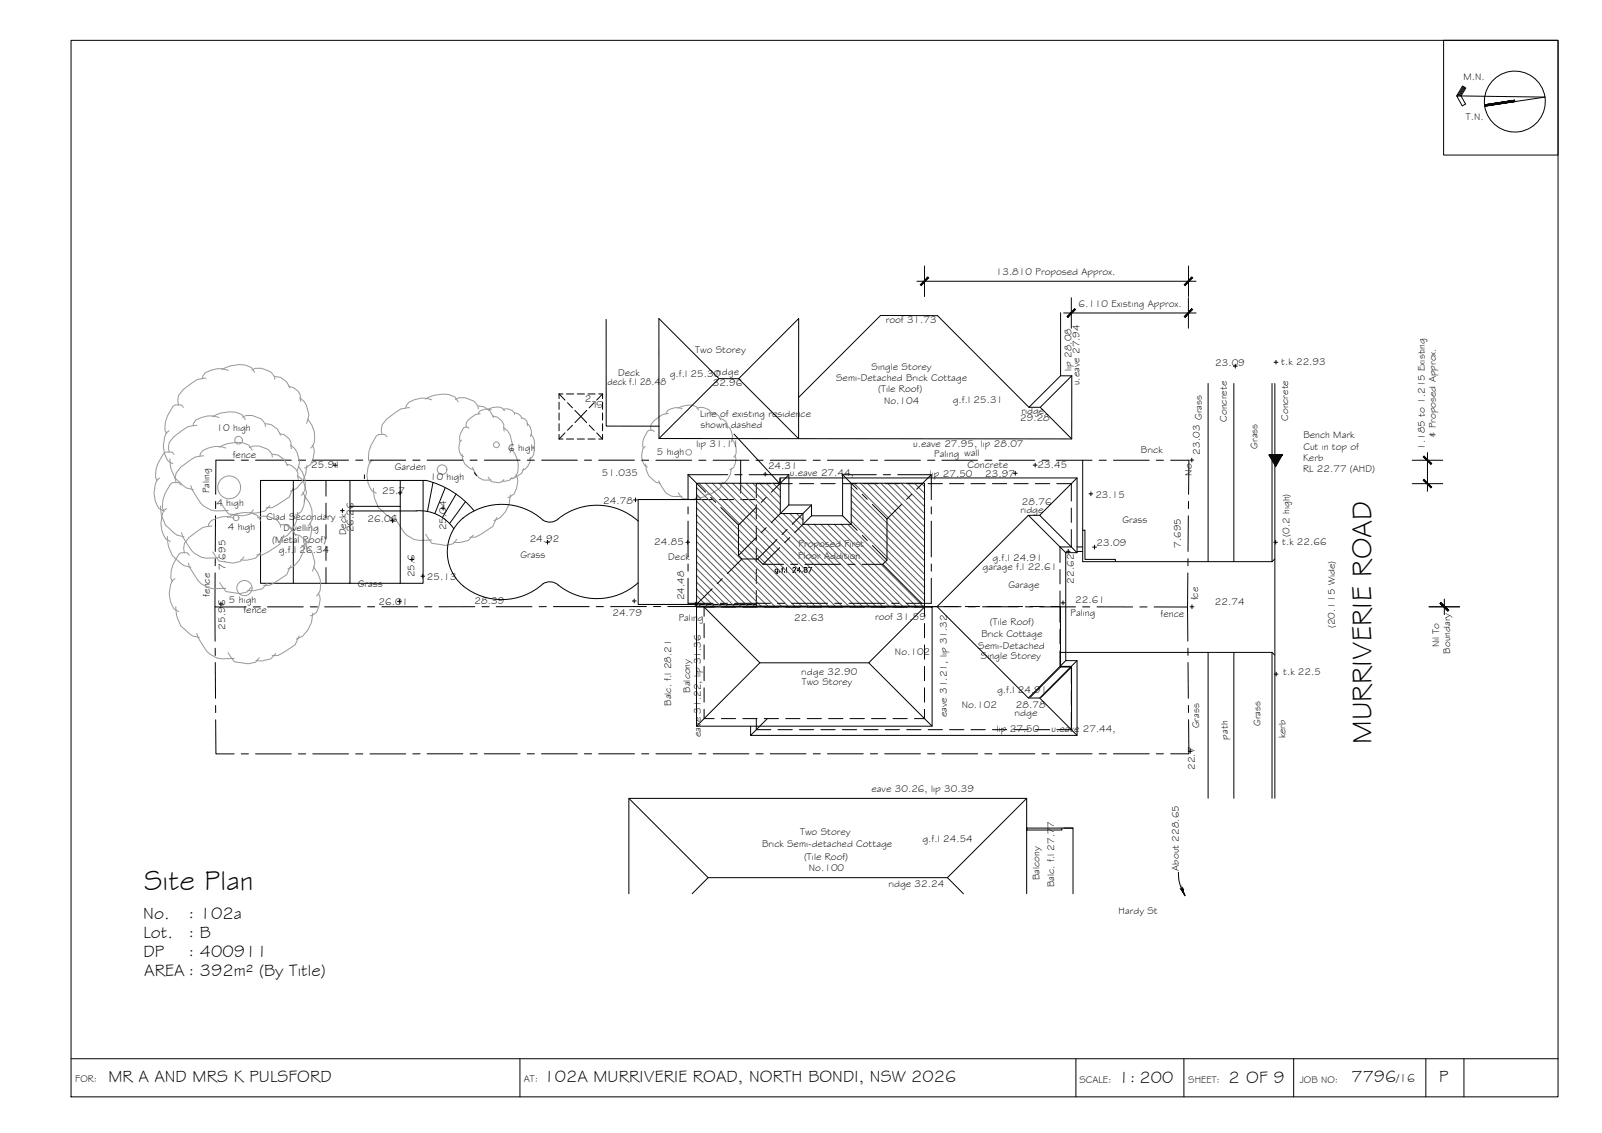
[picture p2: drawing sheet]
<svg xmlns="http://www.w3.org/2000/svg" width="420mm" height="297mm" viewBox="0 0 420 297" stroke-linecap="round" stroke-linejoin="round" font-family="sans-serif">
<!-- layer: BORDER -->
<g fill="none" stroke="#000" stroke-width=".26">
<path d="M18.6 10.6h390v277h-390zM378.6 10.6h30v30.1h-30zM382 25.1l1.6-2.5 .8 .5-1.2 2.1 1.2 2.1-.9 .5-1.5-2.7 23.2 .4-15.8 2.3M383.8 22.7l-1.5 2.4M384 22.8l-1.4 2.4M384.2 23l-1.3 2.2M397.2 26.3l-7.9 1.2M18.6 277.6h390M136.4 277.6v10M282.2 277.6v10M310.5 277.6v10M339.3 277.6v10"/>
<path d="M374 277.6v10M383.9 277.6v10"/>
<circle cx="397.3" cy="26.6" r="8"/>
</g>
<g fill="#000" stroke="#000" stroke-width=".26">
<path d="M389.3 27.5l8-.9-7.9 1.2zM389.4 27.8l7.9-1.2z"/>
<path d="M389.3 27.5l8-.9-.1-.3zM389.3 27.5l7.9-1.2z"/>
</g>
<!-- layer: HGTS_11 -->
<g fill="none" stroke="#000" stroke-width=".26">
<path d="M323.5 96h1M324 95.5v1M334.1 95h1.1M334.7 94.5v1M87.4 122h1M87.9 121.5v1M89.3 133.9h1M89.8 133.4v1M102.4 136.5h1M102.9 136v1M104.4 129.2h1M104.9 128.7v1"/>
<path d="M115.7 133.2h1M116.2 132.7v1M166.2 131.1h1M166.7 130.5v1M200.2 124.3h1M200.7 123.8v1M265.8 124.1h1M266.3 123.6v1M271 121.9h1M271.5 121.4v1M285.6 129.5h1M286.1 129v1"/>
<path d="M312.1 120.6h1M312.6 120.1v1M57.4 158.4h1M57.9 157.9v1M104.2 157.7h1M104.7 157.2v1M107.5 146.7h1M108 146.2v1M110.4 151.1h1M110.9 150.6v.9M143.1 142.1h1M143.6 141.7v1"/>
<path d="M165.8 157.6h1M166.3 157v1M179.9 142.2h1M180.4 141.7v1M181.9 158.4h1M182.4 157.9v1M204 149.2l-.1 1.1-.5 .1M204 149.4a.4 .4 0 0 0-.6-.1 .4 .4 0 0 0 0 .6 .4 .4 0 0 0 .6-.1M204.5 149.9v.1M205 149.2h.4M205.5 148.8l-.3 .2v1M205.8 149.9v.1"/>
<path d="M206.3 148.8v1.2M208 149.1l.2-.3 .5 .2-.8 1h.8M210 149.6h-.9l.6-.8v1.2M210.3 149.9l.1 .1M211 148.8v.4a.51 .51 0 0 1 .6 .1 .51 .51 0 0 1 0 .7h-.6a.51 .51 0 0 1 0-.7 .51 .51 0 0 1 .6-.1v-.4zM212.1 148.8h.8l-.6 1.2M278.3 158h1M278.8 157.5v1M279.7 144.5h1M280.2 144v1M286.6 143.4h1M287.1 142.9v1"/>
<path d="M312.1 159.1h1M312.6 158.6v1M334.1 142.2h1M334.6 141.7v1M334.2 176.7h1M334.7 176.2v1M311.7 197h1M312.2 196.5v1"/>
</g>
<!-- layer: VEGSPREAD -->
<g fill="none" stroke="#989898" stroke-width=".26">
<circle cx="62.6" cy="115.4" r="1.01"/>
<circle cx="130.2" cy="116.6" r=".75"/>
<circle cx="180.6" cy="118.6" r=".75"/>
<circle cx="60.1" cy="127.8" r="3"/>
<circle cx="115.9" cy="123.1" r="1.26"/>
<circle cx="64.1" cy="154.2" r="2"/>
</g>
<!-- layer: 0.13 -->
<g fill="none" stroke="#989898" stroke-width=".26">
<path d="M54 99.2l-2.2 .3-3.8 2.7-1.2 1.5-.2 1.4 .2 1.1M58.2 96.9a8.4 8.4 0 0 1 7.7-.6l.9 1.3M59.9 97.1a6.4 6.4 0 0 0-6.1 .6l-.6 .9-.1 .7M66 97a4.6 4.6 0 0 1 6 1.7l.1 .8M72.1 98.7l1.5 .2a4.4 4.4 0 0 1 2.5 2.8M44.4 112.9l-.8 .6a7.3 7.3 0 0 0 .5 7.4l1.2 .7M45.7 119.2l-.6-.7h-1.6l-.6 .4a8.6 8.6 0 0 0-2.1 6.3l.4 .9M48.1 106.8l-.5-.6h-1.6l-.7 .4a8.5 8.5 0 0 0-2 6.2l.4 .9M51.6 111.5l-2.3 .3-3.7 2.7-1.2 1.5-.2 1.4 .2 1.1M53.4 119.5l-2.3 .3-3.7 2.7-1.2 1.6-.2 1.3 .2 1.1M55.7 109.3a8.4 8.4 0 0 1 7.8-.6l.8 1.3M57.4 109.5a6.5 6.5 0 0 0-6 .6l-.7 .9-.1 .6"/>
<path d="M57.5 117.3a8.4 8.4 0 0 1 7.8-.6l.8 1.3M59.2 117.5a6.5 6.5 0 0 0-6 .6l-.7 .9-.1 .6M63.6 109.4a4.6 4.6 0 0 1 5.9 1.7l.1 .7M65.4 117.4a4.6 4.6 0 0 1 5.9 1.7l.1 .7M69.6 111.1a4.6 4.6 0 0 1 4 3M71.4 119.1a4.6 4.6 0 0 1 4 3M73.3 113.7a3.1 3.1 0 0 1 3 3.3l.1 .7M75.7 101.3a3.1 3.1 0 0 1 3 3.3l.2 .7M76.2 116.7a5.2 5.2 0 0 1 1.7 6.7M78.6 104.3a5.2 5.2 0 0 1 1.8 6.7M80.7 109.8a6.6 6.6 0 0 1 1.3 7.2l-.5 .5M81.9 116.7l.4 .9 .1 .8-.3 1.9-.6 1.5-1.1 .9h-.6"/>
<path d="M101.5 114.5l-.5-.6h-1.7l-.6 .4a8.7 8.7 0 0 0-2 6.3l.4 .8M107.4 106.9l-2.2 .3-3.8 2.7-1.2 1.5-.2 1.4 .2 1.1M111.5 104.6a8.4 8.4 0 0 1 7.8-.5l.9 1.3M113.2 104.8a6.3 6.3 0 0 0-6 .7l-.6 .8-.1 .7M119.4 104.7a4.6 4.6 0 0 1 5.9 1.7l.1 .8M121.1 115.4a2.77 2.77 0 0 0-.3 3.6l.2 .4 .6 .3M121.2 119.1a4 4 0 0 0 3.1 4M123 112.3l-.3-.3h-.8a3.3 3.3 0 0 0-1.1 3.8M125.4 106.4l1.6 .3 1.5 1 .9 1.8M125.9 108.5h-.2a5.3 5.3 0 0 0-3.4 2.3v1.2M128 107.4a4.2 4.2 0 0 1 3.9-.3l.4 .6M128.8 107.5a2.95 2.95 0 0 0-3.3 .7v.3"/>
<path d="M129.1 109a3.1 3.1 0 0 1 3 3.4l.1 .6M131.9 107.4a2.34 2.34 0 0 1 3 .9v.3M132 112a5.2 5.2 0 0 1 1.8 6.7M134.1 117.6a6.6 6.6 0 0 1 1.3 7.2l-.6 .4M134.9 108.3a2.32 2.32 0 0 1 2 1.5M136.8 109.6a1.69 1.69 0 0 1 1.6 2M138.2 111.1a2.63 2.63 0 0 1 .9 3.3M139.2 119.9a3.5 3.5 0 0 1-2.2 3.4M139.3 113.8a2.91 2.91 0 0 1 .3 3.8M139.9 117.3a2.15 2.15 0 0 1-1.1 2.9M169.2 117.1l-.5 .3a4.7 4.7 0 0 0 .4 4.6l.7 .4M171.6 113.2l-.4-.4h-1a4.3 4.3 0 0 0-1.4 4.7"/>
<path d="M175.3 108.4h-.3a6.8 6.8 0 0 0-4.2 2.9l-.2 .8 .2 .7M177.8 107a5.4 5.4 0 0 1 4.9-.3l.5 .8M178.9 107.2a3.7 3.7 0 0 0-4.1 .9l-.1 .4M182.8 107.1a2.91 2.91 0 0 1 3.7 1.1v.4M186.5 108.2a2.9 2.9 0 0 1 2.5 1.9M188.8 109.8a2.09 2.09 0 0 1 2 2.5M190.7 111.7a3.2 3.2 0 0 1 1 4.1M191.9 115.1a4.1 4.1 0 0 1 .9 4.5l-.4 .3M192.7 119.4a3 3 0 0 1-1 3.7h-.3M41.9 125.3l-.8 .5a7.5 7.5 0 0 0 .6 7.5l1.2 .6M42.1 132.6v.6a9.6 9.6 0 0 0 1.3 4.5l3 2.6 1.9 .4M43.7 133.3l-.8 .6a7.4 7.4 0 0 0 .6 7.4l1.2 .6"/>
<path d="M44.6 120.3v.5a9.6 9.6 0 0 0 1.3 4.5l3 2.6 1.8 .5M47.5 127.2l-.6-.7h-1.6l-.6 .5a8.6 8.6 0 0 0-2.1 6.2l.4 .9M47.6 139.7a16.2 16.2 0 0 0 3.4 5.3l1.9 1.1 1.3 .2 3.2-.1M50.1 127.3a15.8 15.8 0 0 0 3.3 5.4l2 1 1.2 .3 3.3-.1M55.6 137.9l-2.3 .3-3.7 2.7-1.2 1.5-.2 1.4 .2 1.1M58.3 132.3l1.6 2.4 3.6 .5 2-.4 1-1.2M59.7 135.7a8.3 8.3 0 0 1 7.8-.6l.8 1.3M61.4 135.9a6.5 6.5 0 0 0-6 .6l-.7 .9-.1 .6M67.6 135.8a4.6 4.6 0 0 1 5.9 1.7l.1 .7M70.8 132.6l-1.3 1.4-2.3 .5-1.6-.1M73.6 137.5a4.4 4.4 0 0 1 3.7 2.4l.3 .6M75.1 121.7a3.1 3.1 0 0 1 3 3.3l.1 .7"/>
<path d="M76.9 127.9l-1.1 2.4-4.5 2.8h-1.5M78 124.7a5.2 5.2 0 0 1 1.7 6.7M78 134.4l-.3 2.3-1 2.1-1.4 1.6-1.6 .8M78.2 122.2a6.6 6.6 0 0 1 1.3 7.2l-.5 .5M79.4 129.1l.5 .9 .1 .8-.3 1.8-.7 1.5-1.1 .9h-.5M80 130.2a6.6 6.6 0 0 1 1.3 7.2l-.5 .5M80.5 122l-.3 2.4-1 2-1.4 1.6-1.6 .8M81.2 137.1l.5 .9 .1 .8-.3 1.8-.7 1.5-1.1 .9h-.5M97.7 120.7l-.7 .5a7.4 7.4 0 0 0 .5 7.4l1.2 .7M97.9 128v.5a9.6 9.6 0 0 0 1.3 4.6l3.1 2.6 1.8 .4M103.4 135a15.8 15.8 0 0 0 3.4 5.4l1.9 1.1 1.3 .2 3.2-.1M123.9 122.5l.2 .6a4.2 4.2 0 0 0 3.1 2.8l1.6-.1"/>
<path d="M128 125.1l.8 1.2 1.9 .2 1-.2 .5-.6M130.3 135.7l-1.1 2.3-4.5 2.8h-1.5M133.9 129.7a6.9 6.9 0 0 1-4.4 6.8M134.3 125.2a2.52 2.52 0 0 1-2.6 .9M135.3 124.5l.4 .8 .1 .9-.3 1.8-.7 1.5-1 .9h-.6M137.4 122.9l-.6 1.2-2.2 1.4h-.8M169.4 121.6a4.9 4.9 0 0 0 3.8 5.1M172.8 126l.2 .7a5.8 5.8 0 0 0 3.1 3.4h2.8M177.9 129.2l1 1.5 2.3 .3 1.2-.3 .6-.7M185.7 129.3a3.2 3.2 0 0 1-3.2 1.2M189.6 126.4l-.7 1.5-2.8 1.8h-1M191.8 122.7a4.3 4.3 0 0 1-2.7 4.3"/>
<path d="M43.9 140.6v.6a9.6 9.6 0 0 0 1.3 4.5l3 2.6 1.9 .4M45.9 151.7l-.8 .5a7.3 7.3 0 0 0 .6 7.5l1.2 .6M46.1 159v.6a9.8 9.8 0 0 0 1.3 4.5l3 2.6 1.9 .4M49.4 147.7a17.2 17.2 0 0 0 3.4 5.3l1.9 1.1 1.3 .2 3.2-.1M49.7 145.6l-.6-.7h-1.6l-.6 .4a8.6 8.6 0 0 0-2.1 6.3l.4 .9M55.8 144.7l1.6 2.4 3.7 .5 1.9-.4 1-1.2M57.6 152.7l1.6 2.4 3.7 .5 1.9-.4 1-1.2M68.3 144.9l-1.3 1.4-2.2 .6-1.7-.1M70.1 152.9l-1.3 1.4-2.2 .6-1.7-.1M74.5 140.3l-1.1 2.4-4.5 2.8h-1.5M76.3 148.3l-1.1 2.4-4.5 2.8h-1.5M77.3 140.1a3.1 3.1 0 0 1 3 3.3l.1 .7"/>
<path d="M79.8 142.4l-.3 2.3-1 2.1-1.4 1.6-1.6 .8M80.2 143.1a5.1 5.1 0 0 1 1.7 6.7M82.2 148.6a6.6 6.6 0 0 1 1.3 7.2l-.5 .4M83.4 155.5l.5 .9 .1 .8-.4 1.8-.6 1.5-1.1 .9h-.5M111.6 140.1l1.6 2.3 3.7 .6 2-.4 .9-1.2M124.1 140.3l-1.2 1.4-2.3 .5-1.6-.1M51.6 166a16.2 16.2 0 0 0 3.4 5.4l1.9 1.1 1.3 .2 3.2-.1M59.8 171.1l1.6 2.4 3.7 .5 1.9-.4 1-1.2M72.3 171.3l-1.3 1.4-2.2 .6-1.7-.1M78.5 166.7l-1.1 2.4-4.5 2.8h-1.5M82 160.8l-.3 2.3-1 2.1-1.4 1.6-1.6 .7"/>
</g>
<!-- layer: VEGE_01 -->
<circle cx="61.9" cy="135.8" r=".75" fill="none" stroke="#989898" stroke-width=".26"/>
<!-- layer: ROOFPLAN EXIST. -->
<g fill="none" stroke="#000" stroke-width=".26">
<path d="M159 83.7v28h13.8M188.6 99.3h5.1M209.5 83.5l-15.8 15.8 15.8 15.7v-31.4M278.2 98.5l-8.3 8.3h2.9M278.2 82v16.5h2.9M281.1 98.5v16.6l-108.3-.1v-31.5l15.8 15.8-15.8 15.7M281.1 98.5l-8.3 8.3 8.3 8.3M209.5 104.2l21.4-21.5 15 .1 24 24M68.3 126h23.5v26.9h-23.5zM76.9 126v26.9M204.6 125.3h77.9v19.6h-3v28.3h3v19.6h-85.6v-2.4M269.7 135.1l-23.9 23.9 23.9 24h3"/>
<path d="M272.7 135.1h-3l9.8 9.8M282.5 125.3l-9.8 9.8 9.8 9.8M182.7 159.1h61.8v31.3h-61.8zM184.7 159.1l14.6 14.7-16.6 16.6M196.9 159v.1M242.5 159.1l-14.7 14.7 16.7 16.6M278.1 159.1v15.8M199.3 173.8h28.5M278.1 174.9h2.9M278.1 174.9l-7.9 7.9M279.5 173.2l-9.8 9.8M281 174.9v15.8"/>
<path d="M281 174.9l-7.9 7.9M282.5 173.2l-9.8 9.8 9.8 9.8M201.3 188.4l-4.4 4.4M164.9 209.3l20.8 20.8h62.8l20.8-20.8M278.5 217.1v.5h-9.2v-.5v17.2M279 217.1h2.4M164.9 234.3v-25h104.4v7.8h12.1v17.2M185.7 230.1l-4.2 4.2M248.5 230.1l4.2 4.2"/>
</g>
<!-- layer: TEXT -->
<path d="M95.6 124.5v1M124.4 123.9l.6 .8M194.3 120.6v8.7M309.1 228.7l.1 2.2 .8 2.2 .2-.1-.1-.3M309.5 233l1.3 1.8" fill="none" stroke="#000" stroke-width=".26"/>
<g fill="#000" stroke="#000" stroke-width=".26">
<path d="M310 233h.2v.8zM310.4 233.9l.4 .9z"/>
<path d="M332.8 119.3h3.5zM332.8 119.3l1.8 3 1.7-3z"/>
<path d="M310 233l.2 .8zM309.7 233.2l.3 .3v-.5z"/>
<path d="M310.2 233l.1 .9zM310.2 233l.1 .9z"/>
<path d="M310.3 233.4v.5zM310.3 233.4v.5z"/>
<path d="M310.3 233.5l.1 .6zM310.3 233.5l.1 .6z"/>
</g>
<!-- layer: EXISTING -->
<g fill="none" stroke="#000" stroke-width=".26">
<path d="M316.9 100.5v46.7M323.6 100.5v46.7M333.6 100.5v46.7M334.4 100.5v108.8M85.5 126v4.1M85.5 131.9v3.8M85.5 137.6v3.7M91.8 134l17.4-.1a10.8 10.8 0 0 1 9.8 4.7M91.8 126l19.9-.1a23.6 23.6 0 0 1 12.7 8M91.8 132.8h13.2M105 126v26.9h-13.2M111 126v26.9h-6"/>
<path d="M113.6 126.5l-1.5 7.6M116.8 127.8l-2.8 6.9M119.6 129.5l-3.6 6.2M122.1 131.5l-4.2 5.8M146.4 136.1a16.2 16.2 0 0 1 20.9 .5M146.4 136.1a3.5 3.5 0 0 1-5.2-.7 15.9 15.9 0 0 0-21.8 2.7 11.6 11.6 0 0 0 2 15.5M186.8 131h-19.4v27.5h31M188.7 131h3.7M194.3 131h4.1M198.4 132.3v3.8M198.4 137.9v3.8M202.2 126.8h-3.8v3.6"/>
<path d="M204 126.8h3.8M209.7 126.8h3.7M215.3 126.8h3.7M220.9 126.8h3.8M226.5 126.8h3.8M232.2 126.8h3.7M237.8 126.8h3.7M243.4 126.8h3.8M249 126.8h3.8M254.7 126.8h3.7M260.3 126.8h3.7M265.9 126.8h3.8"/>
<path d="M271.5 126.8h3.8M277.2 126.8h3.8v4.6M281 138.8v4.6h-3v4.1M281 133.2v3.8M284 139h.6v7.7h7.9v.5M284 120.7v26.5h49.6M85.5 143.2v3.7M85.5 148.8v4.1M146.4 153.4a3.5 3.5 0 0 0-5.2 .7 16.2 16.2 0 0 1-19.8-.5M167.3 152.8a16.2 16.2 0 0 1-20.9 .5M187.3 159.1h-2.6v2.5M189.2 159.1h3.7"/>
<path d="M194.8 159.1h3.8M198.4 154.8v4.2h2.3M198.4 143.6v3.7M198.4 149.2v3.7M200.4 159.1h3.8M202.6 159h3.7M206.1 159.1h3.7M208.2 159h3.7M211.7 159.1h3.7M213.8 159h3.8M217.3 159.1h3.8M219.4 159h3.8"/>
<path d="M222.9 159.1h3.8M225.1 159h3.7M228.6 159.1h3.7M230.7 159h3.7M234.2 159.1h3.7M236.3 159h3.8M239.8 159.1h2.7v2.5M241.9 159h3.8M247.6 159h3.7M253.2 159h3.7M258.8 159h3.8M264.4 159h3.8"/>
<path d="M270.1 159h3.7M278 155v4h-2.3M278 149.3v3.8M278 159.1v4M282.5 143.4h1.5M282.5 144.6h1.5M334.4 146.6l-.8 .6M184.7 163.5v3.7M184.7 169.1v3.7M184.7 174.7v3.7M242.5 163.5v3.7M242.5 169.1v3.7"/>
<path d="M242.5 174.7v3.7M278 170.6v4.1h3v4.5M278 165v3.8M278 171h55.6M316.9 171v38.3M323.6 171v38.3M333.6 171v38.3M333.6 171l.8 .7M184.7 186v2.4h2.6M184.7 180.3v3.8M189.2 188.4h3.7M194.8 188.4h3.8"/>
<path d="M198.4 188.4v2.9h3.8M200.4 188.4h3.8M204 191.3h3.8M206.1 188.4h3.7M209.7 191.3h3.7M211.7 188.4h3.7M215.3 191.3h3.7M217.3 188.4h3.8M220.9 191.3h3.8M222.9 188.4h3.8M226.5 191.3h3.8M228.6 188.4h3.7"/>
<path d="M232.2 191.3h3.7M234.2 188.4h3.7M237.8 191.3h3.7M242.5 186v2.4h-2.7M242.5 180.3v3.8M243.4 191.3h3.8M249 191.3h3.8M254.7 191.3h3.7M260.3 191.3h3.7M265.9 191.3h3.8M271.5 191.3h3.8M281 186.7v4.6h-3.8"/>
<path d="M281 181.1v3.8"/>
</g>
<!-- layer: BOUNDARY -->
<g fill="none" stroke="#000" stroke-width=".26">
<path d="M56.5 135.2v9.4M56.6 131.4l-.1 1.9M61.4 120.6h-4.8v9M63.3 120.6h1.9M67 120.6h9.4M78.3 120.6h1.9M82 120.6h9.4M93.3 120.6h1.9M97 120.6h9.4M108.3 120.6h1.9M112 120.6h9.4M123.3 120.6h1.8"/>
<path d="M127 120.6h9.4M138.3 120.6h1.9M142 120.6h9.4M153.3 120.6h1.9M157 120.6h9.4M168.3 120.6l1.8 .1M172 120.7h9.4M183.3 120.7h1.9M187 120.7h9.4M198.3 120.7h1.9M202 120.7h9.4M213.3 120.7h1.8"/>
<path d="M217 120.7h9.4M228.3 120.7h1.9M232 120.7h9.4M243.3 120.7h1.9M247 120.7h9.4M258.3 120.7h1.8M262 120.7h9.4M273.3 120.7h1.9M277 120.7h9.4M288.3 120.7h1.9M292 120.7h9.4M303.3 120.7h1.8"/>
<path d="M307 120.7h4.8l-.1 8.9M311.7 135.2l-.1 9.4M311.7 131.5v1.8M56.4 159.2v8.9M56.4 150.2v8.9h8.1M56.5 146.4l-.1 1.9M68.3 159.1h-1.9M70.2 159.1h9.3M81.4 159.1h1.9M94.5 159.1h-9.4M96.4 159.1h1.9M100.1 159.1h9.4"/>
<path d="M111.4 159.1h1.9M124.5 159.1h-9.3M126.4 159.1h1.9M130.1 159.1h9.4M143.3 159l-1.9 .1M145.1 159h9.4M156.4 159h1.9M169.5 159h-9.3M171.4 159h1.9M175.1 159h9.4M186.4 159h1.9M190.1 159h17"/>
<path d="M208.9 159h1.9M212.7 159h9.4M224 159h1.8M227.7 159l9.4 .1M238.9 159.1h1.9M242.7 159.1h9.4M253.9 159.1h1.9M257.7 159.1h9.4M269 159.1h1.8M272.7 159.1h9.4M283.9 159.1h1.9M287.7 159.1h9.4"/>
<path d="M298.9 159.1h1.9M311.5 159.1v9M311.5 150.2v8.9h-8.8M311.6 146.5v1.9M56.4 170l.1 1.8M56.5 173.7v9.4M311.6 169.9v1.9M311.6 173.7l.1 9.4M56.5 185l.1 1.8M56.6 188.7v8.9h4.8M63.3 197.6h1.9M67 197.6h9.4"/>
<path d="M78.3 197.6h1.9M82 197.6h9.4M93.3 197.6h1.9M97 197.6h9.4M110.2 197.6h-1.9M112 197.6h9.4M123.3 197.6h1.8M127 197.6h9.4M138.3 197.6h1.9M142 197.6h9.4M153.3 197.6h1.9M157 197.6h9.4"/>
<path d="M168.3 197.6h1.8M172 197.6h9.4M183.3 197.6h1.9M187 197.6h9.4M198.3 197.6h1.9M202 197.6h9.4M213.3 197.6h1.8M217 197.6h9.4M228.3 197.6h1.9M232 197.6h9.4M243.3 197.6h1.9M247 197.6h9.4"/>
<path d="M258.3 197.6h1.8M262 197.6h9.4M273.3 197.6h1.9M277 197.6h9.4M288.3 197.6h1.9M292 197.6h9.4M303.3 197.6h1.8M311.7 184.9v1.9M311.7 188.7l.1 8.9h-4.8"/>
</g>
<!-- layer: DIMENSION -->
<path d="M240.5 73.7h73.2M242.5 69.7v8M281 78.1v8M311.7 78.1v8M311.7 69.7v8M279 82.1h34.7M374.4 118.7v10.1M370.4 126.8h8M370.4 120.7h8M374.8 159.1h8M378.8 157v4.1" fill="none" stroke="#000" stroke-width=".26"/>
<!-- layer: 0 -->
<g fill="#000" stroke="#000" stroke-width=".26">
<path d="M243.4 72.6l-1.8 2.2 2-2zM243.4 72.6l-1.8 2.2-.2-.2z"/>
<path d="M310.6 74.6l.2 .2 1.8-2.2zM312.6 72.6l.2 .2-2 2z"/>
<path d="M281.9 81l-1.8 2.2 2-2zM279.9 83l2-2-1.8 2.2z"/>
<path d="M312.6 81l-2 2 .2 .2zM312.6 81l.2 .2-2 2z"/>
<path d="M373.5 125.7l-.2 .2 2.2 1.8zM373.3 125.9l2.2 1.8-.2 .2z"/>
<path d="M373.3 119.8l2 2 .2-.2zM373.3 119.8l.2-.2 2 2z"/>
<path d="M377.9 158l-.2 .2 2.2 1.7zM377.7 158.2l2.2 1.7-.2 .3z"/>
<path d="M377.7 158.2l2 2 .2-.2zM377.7 158.2l.2-.2 2 2z"/>
</g>
<path d="M192.5 113.8l12 13M204.5 125.4v1.4l-1.4-.1" fill="none" stroke="#000" stroke-width=".26"/>
<!-- layer: SERVICES -->
<g fill="none" stroke="#000" stroke-width=".26">
<path d="M146.6 103.3h1M146.6 103.3v1.2M146.6 105.4v1.9M146.6 108.3v1.8M146.6 111.1v1.8M146.6 113.9v1.2M146.6 115.1h1M146.6 103.3l1.6 1.6M148.2 113.5l-1.6 1.6M148.6 103.3h1.9M148.6 115.1h1.9M148.8 105.6l1.3 1.3"/>
<path d="M150.1 111.5l-1.3 1.3M150.8 107.6l1.5 1.6-1.5 1.6M151.4 103.3h1.9M151.4 115.1h1.9M153.9 107.6l-1.6 1.6 1.6 1.6M154.2 103.3h1.9M154.2 115.1h1.9M154.5 111.5l1.3 1.3M155.8 105.6l-1.3 1.3M156.5 113.5l1.5 1.6M157 103.3h1M157 115.1h1"/>
<path d="M158 103.3v1.2M158 105.4v1.9M158 108.3v1.8M158 111.1v1.8M158 113.9v1.2M158 103.3l-1.5 1.6"/>
</g>
<!-- layer: HATCH -->
<g fill="none" stroke="#545454" stroke-width=".26">
<path d="M182.7 138.5l20.4 20.4M182.7 136.7l22.2 22.2M182.7 135l24 23.9M182.7 133.2l25.7 25.7M182.7 131.4l27.5 27.5M182.7 129.6l29.3 29.3M182.7 127.9l31 31M183.3 126.7l32.2 32.2M185 126.7l32.3 32.2M186.8 126.7l32.2 32.2M188.6 126.7l32.2 32.2M190.4 126.7l32.2 32.2"/>
<path d="M192.1 126.7l32.3 32.2M193.9 126.7l32.2 32.2M195.7 126.7l32.2 32.2M197.4 126.7l7.2 7.2M199.2 126.7l5.4 5.4M201 126.7l3.6 3.7M202.7 126.7l1.9 1.9M204.5 126.7l.1 .1M205.4 134.6l24.2 24.3M207.1 134.6l24.3 24.3M208.9 134.6l1.7 1.7M211.7 137.5l21.5 21.4"/>
<path d="M213.5 137.5l21.5 21.4M215.3 137.5l21.4 21.4M217.1 137.5l21.4 21.4M218.8 137.5l21.5 21.4M220.6 137.5l21.4 21.4M222.3 137.5l20.2 20.1M223.3 136.6l19.2 19.2M223.3 134.8l19.2 19.3M223.3 133.1l19.2 19.2M223.3 131.3l19.2 19.2M223.3 129.5l19.2 19.3M223.3 127.8l19.2 19.2"/>
<path d="M224 126.7l18.5 18.5M225.7 126.7l16.8 16.8M227.5 126.7l15 15M229.2 126.7l13.3 13.2M231 126.7l11.5 11.4M232.8 126.7l9.7 9.7M234.6 126.7l7.9 7.9M236.3 126.7l6.2 6.1M238.1 126.7l4.4 4.4M239.8 126.7l2.7 2.6M241.6 126.7l.9 .8M182.7 157.9l1 1"/>
<path d="M182.7 156.2l2.8 2.7M182.7 154.4l4.5 4.5M182.7 152.6l6.3 6.3M182.7 150.8l8.1 8.1M182.7 149.1l9.8 9.8M182.7 147.3l11.6 11.6M182.7 145.6l13.4 13.3M182.7 143.8l15.1 15.1M182.7 142l16.9 16.9M182.7 140.2l18.7 18.7"/>
</g>
<!-- layer: NEWWORK -->
<path d="M182.7 126.7h21.9v7.9h6v2.9h12.7v-10.8h19.2v32.2h-59.8zM204.6 125.3v1.4" fill="none" stroke="#000" stroke-width=".26"/>
<!-- layer: ROOFPLAN NEW -->
<g fill="none" stroke="#000" stroke-width=".26">
<path d="M180.5 124.5v6.5M180.5 132.9v1.8M180.5 136.6v9.4M180.5 124.5h10.4M180.5 124.5l4.6 4.6M186.4 130.4l1.3 1.3M189 133l4.7 4.7M192.7 124.5h1.9M193.7 137.7v7.9l.9 1h4.1l1.4 1.3h5.4M196.5 124.5h10.4M198.3 133l-4.6 4.7M200.9 130.4l-1.3 1.3"/>
<path d="M200.9 138.3l-1.3 1.4M206.4 138.8l-1.3 1.3M206.9 124.5v7.9M206.9 132.4h5.9M206.9 124.5l-4.6 4.6M206.9 132.4l-4.6 4.6M212.8 132.4v2.8M212.8 135.2h8.2M212.8 135.2l-4.3 4.4M212.8 132.4l-5 5.1M221 124.5v10.7M221 124.5h8.8"/>
<path d="M221 124.5l3.8 3.8M221 135.2l3.8 3.8M226.2 129.6l1.3 1.3M228.8 132.2l3.8 3.9M231.7 124.5h1.9M232.6 136.1v10.7l-1.1 1.1h-5.4M235.4 124.5h8.8l-3.8 3.8M236.4 132.2l-3.8 3.9M239.1 129.6l-1.3 1.3M244.2 124.5v6.5M244.2 132.9v1.8M244.2 136.6v9.4"/>
<path d="M180.5 147.9v1.8M180.5 151.6v6.6h6.5M186.8 154.3l-3.8 3.9M188.9 158.2h1.9M189.4 151.7l-1.3 1.3M192.7 158.2h9.3M194.6 146.6l-3.8 3.8M198.3 141l-4.6 4.6M203.8 141.4l-5.1 5.2M203.9 158.2h1.9M204.5 143.6l-4.4 4.3M207.1 140.9l-1.3 1.4"/>
<path d="M207.4 147.9h1.8M207.7 158.2h9.3M211.1 147.9h9.4M218.9 158.2h1.9M222.4 147.9h1.8M222.7 158.2h9.3M226.2 140.4l1.3 1.3M228.8 143l3.8 3.8M231.5 147.9l10.2 10.3M233.9 158.2h1.9M244.2 147.9v1.8M244.2 151.6v6.6h-6.5"/>
</g>
<g font-size="7.5">
<text x="359.7" y="195.1" transform="rotate(-90 359.7 195.1)">MURRIVERIE ROAD</text>
<text x="37.8" y="233.3">Site Plan</text>
</g>
<g font-size="4.5">
<text x="37.6" y="240.9">No.</text>
<text x="37.6" y="245.9">Lot.</text>
<text x="49.4" y="240.9">: 102a</text>
<text x="49.4" y="245.9">: B</text>
<text x="37.6" y="250.9">DP</text>
<text x="49.4" y="250.9">: 400911</text>
<text x="37.8" y="255.9">AREA : 392m² (By Title)</text>
<text x="28.4" y="283.6">MR A AND MRS K PULSFORD</text>
<text x="142.6" y="283.6">102A MURRIVERIE ROAD, NORTH BONDI, NSW 2026</text>
<text x="293.4" y="283.9">1: 200</text>
<text x="322.2" y="283.9">2 OF 9</text>
<text x="354.4" y="283.8">7796</text>
<text x="377.5" y="283.7">P</text>
</g>
<text font-size="3.2" x="366.2" y="283.8">/16</text>
<g font-size="2.6">
<text x="383.8" y="21.1">M.N.</text>
<text x="384.4" y="31.5">T.N.</text>
<text x="261.2" y="72">13.810 Proposed Approx.</text>
<text x="282.8" y="80.4">6.110 Existing Approx.</text>
<text x="232.3" y="84.6">roof 31.73</text>
<text x="182.3" y="92.4">Two Storey</text>
<text x="318.7" y="96">23.09</text>
<text x="336" y="95.7">t.k 22.93</text>
<text x="159.4" y="101">deck f.l 28.48</text>
<text x="162.1" y="98.5">Deck</text>
<text x="175.7" y="98.9">g.f.l 25.30</text>
<text x="186.9" y="101.1">32.96</text>
<text x="187.8" y="98.3">ridge</text>
<text x="219.3" y="99.9">Semi-Detached Brick Cottage</text>
<text x="228.6" y="96.9">Single Storey</text>
<text x="281" y="97.3" transform="rotate(-90 281 97.3)">lip 28.08</text>
<text x="283.2" y="101" transform="rotate(-90 283.2 101)">u.eave 27.94</text>
<text x="153.4" y="105.3">2</text>
<text x="158.1" y="105.3" transform="rotate(180 158.1 105.3)">SL</text>
<text x="230.3" y="102.8">(Tile Roof)</text>
<text x="231.9" y="105.9">No.104</text>
<text x="249.9" y="105.6">g.f.l 25.31</text>
<text x="56.8" y="113">10 high</text>
<text x="183.6" y="109.3">Line of existing residence</text>
<text x="183.7" y="112.2">shown dashed</text>
<text x="267.6" y="110.5">29.28</text>
<text x="267.9" y="108.5">ridge</text>
<text x="321.8" y="110.6" transform="rotate(-90 321.8 110.6)">Concrete</text>
<text x="337.9" y="110.3" transform="rotate(-90 337.9 110.3)">Concrete</text>
<text x="133.3" y="118.4">6 high</text>
<text x="172.3" y="119.4">5 high</text>
<text x="182.7" y="117.2">lip 31.11</text>
<text x="239.5" y="117.2">u.eave 27.95, lip 28.07</text>
<text x="245" y="119.9">Paling wall</text>
<text x="299.2" y="118.8">Brick</text>
<text x="314.6" y="119.2" transform="rotate(-90 314.6 119.2)">23.03 Grass</text>
<text x="329.8" y="117.7" transform="rotate(-90 329.8 117.7)">Grass</text>
<text x="341.8" y="114.9">Bench Mark</text>
<text x="341.8" y="117.9">Cut in top of</text>
<text x="373.7" y="118" transform="rotate(-90 373.7 118)">1.185 to 1.215 Existing</text>
<text x="376.6" y="114.5" transform="rotate(-90 376.6 114.5)">&amp; Proposed Approx.</text>
<text x="61.1" y="120.1">fence</text>
<text x="81.6" y="122.6">25.91</text>
<text x="103.5" y="123.2">Garden</text>
<text x="112.8" y="125.9">10 high</text>
<text x="157.8" y="124.8">51.035</text>
<text x="201.4" y="122.9">24.31</text>
<text x="207.1" y="124.9">u.eave 27.44,</text>
<text x="243.8" y="124.9">lip 27.50</text>
<text x="253.8" y="122.7">Concrete</text>
<text x="258.4" y="125.1">23.97</text>
<text x="272.1" y="122.6">23.45</text>
<text x="312.6" y="124.7" transform="rotate(-90 312.6 124.7)">No</text>
<text x="341.8" y="120.8">Kerb</text>
<text x="341.8" y="123.7">RL 22.77 (AHD)</text>
<text x="54.9" y="129.3" transform="rotate(-90 54.9 129.3)">Paling</text>
<text x="100.2" y="129.4">25.7</text>
<text x="287.3" y="130.5">23.15</text>
<text x="56.8" y="132.6">4 high</text>
<text x="69.9" y="136.4">Clad Secondary</text>
<text x="96.4" y="136.9">26.06</text>
<text x="158.2" y="132.1">24.78</text>
<text x="267.7" y="134.4">ridge</text>
<text x="268" y="132.3">28.76</text>
<text x="294.4" y="137">Grass</text>
<text x="59.7" y="139.1">4 high</text>
<text x="71.4" y="142.3">(Metal Roof)</text>
<text x="74.3" y="139.2">Dwelling</text>
<text x="90.8" y="140.4" transform="rotate(-90 90.8 140.4)">Deck</text>
<text x="92.7" y="139.6" transform="rotate(-90 92.7 139.6)">26.26</text>
<text x="117" y="139" transform="rotate(-90 117 139)">25.04</text>
<text x="138.9" y="142.2">24.92</text>
<text x="171.6" y="142.8">24.85</text>
<text x="209.4" y="143.5">Proposed First</text>
<text x="287.6" y="143">23.09</text>
<text x="309.7" y="143.7" transform="rotate(-90 309.7 143.7)">7.695</text>
<text x="336.3" y="143">t.k 22.66</text>
<text x="338.2" y="140.8" transform="rotate(-90 338.2 140.8)">(0.2 high)</text>
<text x="59.1" y="149.3" transform="rotate(-90 59.1 149.3)">7.695</text>
<text x="73.1" y="145.1">g.f.l 26.34</text>
<text x="136.5" y="146.3">Grass</text>
<text x="175.3" y="146.8">Deck</text>
<text x="209.4" y="146.4">Floor Addition</text>
<text x="257.7" y="149.5">garage f.l 22.61</text>
<text x="260.3" y="147.2">g.f.l 24.91</text>
<text x="93.8" y="153.9">Grass</text>
<text x="108.7" y="151.3" transform="rotate(-90 108.7 151.3)">25.6</text>
<text x="112" y="152.2">25.13</text>
<text x="264.5" y="154.1">Garage</text>
<text x="281.7" y="153" transform="rotate(-90 281.7 153)">22.62</text>
<text x="55" y="156.4" transform="rotate(-90 55 156.4)">fence</text>
<text x="60.1" y="158.2">5 high</text>
<text x="63.8" y="160.6">fence</text>
<text x="99.3" y="158.5">26.01</text>
<text x="124.5" y="158.3">28.39</text>
<text x="160.6" y="161.4">24.79</text>
<text x="179.4" y="157.4" transform="rotate(-90 179.4 157.4)">24.48</text>
<text x="280.7" y="161.5">Paling</text>
<text x="282" y="158.2">22.61</text>
<text x="304.4" y="161.7">fence</text>
<text x="314.2" y="157.4" transform="rotate(-90 314.2 157.4)">fce</text>
<text x="318.6" y="158.5">22.74</text>
<text x="59" y="165.1" transform="rotate(-90 59 165.1)">25.96</text>
<text x="178" y="162.9">Paling</text>
<text x="208.3" y="162.7">22.63</text>
<text x="229.5" y="162.6">roof 31.59</text>
<text x="257.4" y="167.1">Brick Cottage</text>
<text x="259.6" y="163.8">(Tile Roof)</text>
<text x="350.1" y="164.6" transform="rotate(-90 350.1 164.6)">(20.115 Wide)</text>
<text x="234.7" y="171.7">No.102</text>
<text x="256.5" y="170">Semi-Detached</text>
<text x="257.3" y="172.8">Single Storey</text>
<text x="377.5" y="169.7" transform="rotate(-90 377.5 169.7)">Nil To</text>
<text x="380.4" y="171.4" transform="rotate(-90 380.4 171.4)">Boundary</text>
<text x="210.1" y="177">ridge 32.90</text>
<text x="210.3" y="179.6">Two Storey</text>
<text x="336.6" y="177.1">t.k 22.5</text>
<text x="176" y="185.1" transform="rotate(-90 176 185.1)">Balc. f.l 28.21</text>
<text x="181" y="181.6" transform="rotate(-90 181 181.6)">Balcony</text>
<text x="252.2" y="185.7">No.102</text>
<text x="261.5" y="181.7">g.f.l 24.91</text>
<text x="266.5" y="185.5">28.78</text>
<text x="248.3" y="188" transform="rotate(-90 248.3 188)">eave 31.21, lip 31.32</text>
<text x="261.4" y="192">lip 27.50</text>
<text x="266.1" y="187.7">ridge</text>
<text x="275.8" y="192">u.eave 27.44,</text>
<text x="314.5" y="191" transform="rotate(-90 314.5 191)">Grass</text>
<text x="330.6" y="190.4" transform="rotate(-90 330.6 190.4)">Grass</text>
<text x="183.8" y="193.2" transform="rotate(-90 183.8 193.2)">eave 31.22, lip 31.36</text>
<text x="322" y="193.9" transform="rotate(-90 322 193.9)">path</text>
<text x="337.1" y="193.5" transform="rotate(-90 337.1 193.5)">kerb</text>
<text x="313.3" y="201.9" transform="rotate(-90 313.3 201.9)">22.7</text>
<text x="228.6" y="207.6">eave 30.26, lip 30.39</text>
<text x="209.8" y="219">Two Storey</text>
<text x="241.9" y="220.7">g.f.l 24.54</text>
<text x="199.9" y="222">Brick Semi-detached Cottage</text>
<text x="210.9" y="225.5">(Tile Roof)</text>
<text x="212.2" y="228.3">No.100</text>
<text x="233" y="232.4">ridge 32.24</text>
<text x="272.6" y="230.7" transform="rotate(-90 272.6 230.7)">Balcony</text>
<text x="276.5" y="232.6" transform="rotate(-90 276.5 232.6)">Balc. f.l 27.77</text>
<text x="309.2" y="228.3" transform="rotate(-90 309.2 228.3)">About 228.65</text>
<text x="293.4" y="239.5">Hardy St</text>
<text x="19.8" y="283.8">FOR:</text>
<text x="137.4" y="283.6">AT:</text>
<text x="283.1" y="283.9">SCALE:</text>
<text x="311.6" y="283.9">SHEET:</text>
<text x="340.9" y="283.9">JOB NO:</text>
</g>
</svg>
